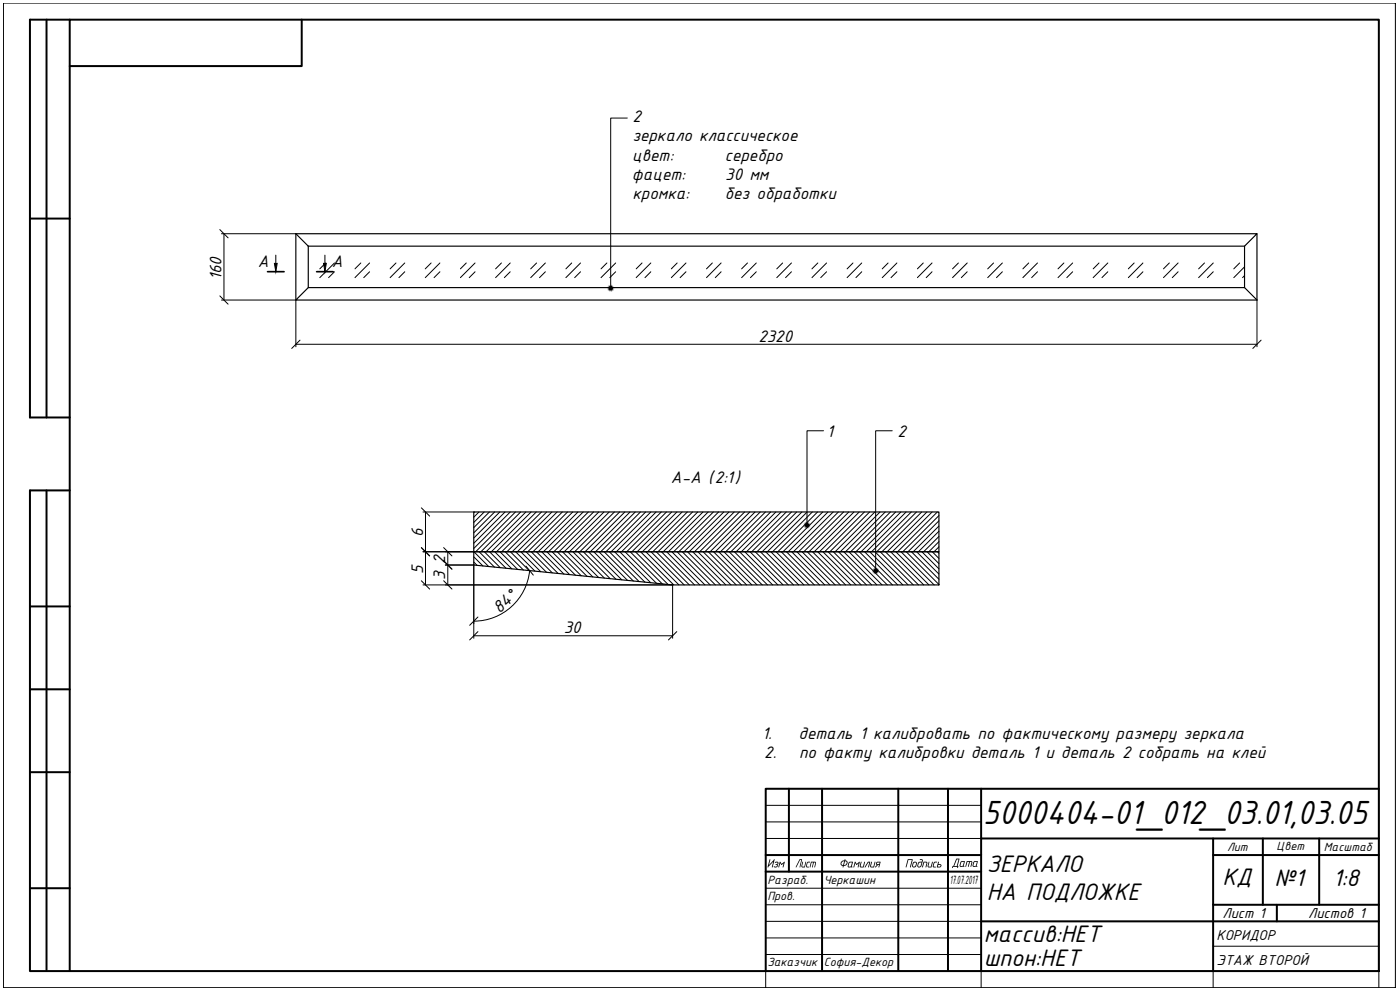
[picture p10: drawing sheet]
<svg xmlns="http://www.w3.org/2000/svg" width="420mm" height="297mm" viewBox="0 0 420 297" stroke-linecap="round" stroke-linejoin="round" font-family="sans-serif">
<path d="M88.8 70.1h288.4l-3.7 3.8h-281M88.8 70.1v19.9M88.8 70.1l3.7 3.8M92.5 73.9v12.4M373.5 73.9v12.4M377.2 70.1v19.9M373.5 86.3h-281l-3.7 3.7h288.4M373.5 86.3l3.7 3.7M142.2 153.6h139.6v11.9h-139.6zM142.2 165.5h139.6v10h-79.9l-59.7-6z" fill="none" stroke="#000" stroke-width=".35"/>
<g fill="none" stroke="#000" stroke-width=".3">
<path d="M1 .9h417.8v295.4h-417.8zM413.8 236.7v59.6M229.8 241.6h64.7M229.8 246.6h64.7M229.8 251.6h64.7M229.8 266.5h64.7M229.8 271.5h64.7M229.8 276.4h64.7M229.8 281.4h64.7M229.8 286.4h64.7M294.5 291.4v4.9M364.1 291.4v4.9"/>
<path d="M364.1 283.9h49.7M413.8 291.4h-184v4.9"/>
</g>
<g fill="none" stroke="#000" stroke-width=".6">
<path d="M14 5.9v119.4M20.9 5.9h-11.9v119.4h11.9M20.9 5.9h392.9v285.5h-392.9zM90.5 5.9v13.9h-69.6M9 65.6h11.9M14 147.1v144.3M20.9 147.1h-11.9v144.3h11.9M9 182h11.9M9 206.8h11.9M9 231.7h11.9M236.8 236.7v24.8M246.7 236.7v54.7"/>
<path d="M269.6 236.7v54.7M284.5 236.7v54.7M294.5 236.7v54.7M413.8 236.7h-184v54.7M229.8 256.6h64.7M294.5 251.6h119.3M364.1 256.6h49.7M364.1 251.6v39.8M379 251.6v19.9M395.9 251.6v19.9M9 266.5h11.9M229.8 261.5h64.7"/>
<path d="M294.5 276.4h119.3M364.1 271.5h49.7M383.2 271.5v4.9"/>
</g>
<path d="M80.3 81.5h5M95 81.5h5" fill="none" stroke="#000" stroke-width=".5"/>
<path d="M82.8 76.5v2.5M97.5 76.5v2.5" fill="none" stroke="#000" stroke-width=".3"/>
<path d="M82.4 79h.8l-.4 2.5zM97.1 79h.8l-.4 2.5z" fill="#000" stroke="#000" stroke-width=".3"/>
<g fill="#000" stroke="#000" stroke-width=".3">
<path d="M183 86.5h.3zM183 86.6l.3-.1zM183 86.7l.3-.2z"/>
<path d="M183.1 86.3l.2 .2zM183 86.3l.3 .2zM183 86.4l.3 .1z"/>
<path d="M183.3 86.5l-.2 .2zM183.3 86.5l-.1 .3zM183.3 86.5v.3z"/>
<path d="M183.3 86.5l.1 .3zM183.3 86.5l.1 .3zM183.3 86.5l.2 .2z"/>
<path d="M183.2 86.2l.1 .3zM183.1 86.2l.2 .3zM183.1 86.3l.2 .2z"/>
<path d="M183.3 86.5l.2 .2zM183.3 86.5l.2 .2zM183.3 86.5h.3z"/>
<path d="M183.4 86.2l-.1 .3zM183.4 86.2l-.1 .3zM183.3 86.2v.3z"/>
<path d="M183.3 86.5h.3zM183.3 86.5l.3-.1zM183.3 86.5l.2-.2z"/>
<path d="M241.9 157.6h.3zM241.9 157.7l.3-.1zM241.9 157.7l.3-.1z"/>
<path d="M242 157.4l.2 .2zM241.9 157.4l.3 .2zM241.9 157.5l.3 .1z"/>
<path d="M242.2 157.6l-.2 .2zM242.2 157.6l-.1 .3zM242.2 157.6v.3z"/>
<path d="M242.2 157.6l.1 .3zM242.2 157.6l.1 .3zM242.2 157.6l.2 .2z"/>
<path d="M242.1 157.3l.1 .3zM242 157.3l.2 .3zM242 157.4l.2 .2z"/>
<path d="M242.2 157.6l.2 .2zM242.2 157.6l.3 .1zM242.2 157.6l.3 .1z"/>
<path d="M242.3 157.3l-.1 .3zM242.3 157.3l-.1 .3zM242.2 157.3v.3z"/>
<path d="M242.2 157.6h.3zM242.2 157.6l.3-.1zM242.2 157.6l.2-.2z"/>
<path d="M262.5 171.3h.3zM262.5 171.4l.3-.1zM262.5 171.5l.3-.2z"/>
<path d="M262.6 171.1l.2 .2zM262.5 171.1l.3 .2zM262.5 171.2l.3 .1z"/>
<path d="M262.6 171.5l.2-.2zM262.8 171.3l-.2 .3zM262.8 171.3v.3z"/>
<path d="M262.8 171.3v.3zM262.8 171.3l.1 .3zM262.8 171.3l.2 .2z"/>
<path d="M262.7 171l.1 .3zM262.6 171l.2 .3zM262.6 171.1l.2 .2z"/>
<path d="M262.8 171.3l.3 .2zM262.8 171.3l.3 .1zM262.8 171.3l.3 .1z"/>
<path d="M262.9 171l-.1 .3zM262.9 171l-.1 .3zM262.8 171v.3z"/>
<path d="M262.8 171.3h.3zM262.8 171.3l.3-.1zM262.8 171.3l.3-.2z"/>
</g>
<g fill="none" stroke="#000" stroke-width=".3">
<path d="M188.3 35.4h-5v51.1M66 68.9l2.5 2.5M66 88.8l2.5 2.5M90 102.1l-2.5 2.4M378.5 102.1l-2.5 2.4M247.2 129.2h-5v28.4M267.8 129.2h-5v42.1M126.5 152.4l2.4 2.5M126.5 174.3l2.4 2.4M126.5 164.3l2.4 2.5M133.1 164.3l2.5 2.5M133.1 168.3l2.5 2.5"/>
<path d="M133.1 174.3l2.5 2.4M157.8 169.8l2.3 2.8M143.4 189.5l-2.5 2.5M143.4 185.1l-2.5 2.5M203.1 189.5l-2.5 2.5"/>
</g>
<g fill="none" stroke="#000" stroke-width=".3">
<path d="M97.7 78.9l-1.7 1.8M100.4 78.9l-4.4 4.4M108.3 78.9l-1.8 1.8M110.9 78.9l-4.4 4.4M118.8 78.9l-1.7 1.8M121.5 78.9l-4.4 4.4M129.4 78.9l-1.8 1.8M132 78.9l-4.4 4.4M139.9 78.9l-1.7 1.8M142.6 78.9l-4.4 4.4M150.5 78.9l-1.8 1.8M153.1 78.9l-4.4 4.4"/>
<path d="M161 78.9l-1.7 1.8M163.7 78.9l-4.4 4.4M171.6 78.9l-1.8 1.8M174.2 78.9l-4.4 4.4M182.1 78.9l-1.7 1.8M184.8 78.9l-4.4 4.4M192.7 78.9l-1.8 1.8M195.3 78.9l-4.4 4.4M203.2 78.9l-1.7 1.8M205.9 78.9l-4.4 4.4M213.8 78.9l-1.8 1.8M216.4 78.9l-4.4 4.4"/>
<path d="M224.3 78.9l-1.7 1.8M227 78.9l-4.4 4.4M234.9 78.9l-1.8 1.8M237.5 78.9l-4.4 4.4M245.4 78.9l-1.7 1.8M248.1 78.9l-4.4 4.4M256 78.9l-1.8 1.8M258.6 78.9l-4.4 4.4M266.5 78.9l-1.7 1.8M269.2 78.9l-4.4 4.4M277.1 78.9l-1.8 1.8M279.7 78.9l-4.4 4.4"/>
<path d="M287.6 78.9l-1.7 1.8M290.3 78.9l-4.4 4.4M298.2 78.9l-1.8 1.8M300.8 78.9l-4.4 4.4M308.7 78.9l-1.7 1.8M311.4 78.9l-4.4 4.4M319.3 78.9l-1.8 1.8M321.9 78.9l-4.4 4.4M329.8 78.9l-1.7 1.8M332.5 78.9l-4.4 4.4M340.4 78.9l-1.8 1.8M343 78.9l-4.4 4.4"/>
<path d="M350.9 78.9l-1.7 1.8M353.6 78.9l-4.4 4.4M361.5 78.9l-1.8 1.8M364.1 78.9l-4.4 4.4M372 78.9l-1.7 1.8M100.4 81.5l-1.8 1.8M110.9 81.5l-1.7 1.8M121.5 81.5l-1.8 1.8M132 81.5l-1.7 1.8M142.6 81.5l-1.8 1.8M153.1 81.5l-1.7 1.8M163.7 81.5l-1.8 1.8"/>
<path d="M174.2 81.5l-1.7 1.8M184.8 81.5l-1.8 1.8M195.3 81.5l-1.7 1.8M205.9 81.5l-1.8 1.8M216.4 81.5l-1.7 1.8M227 81.5l-1.8 1.8M237.5 81.5l-1.7 1.8M248.1 81.5l-1.8 1.8M258.6 81.5l-1.7 1.8M269.2 81.5l-1.8 1.8M279.7 81.5l-1.7 1.8M290.3 81.5l-1.8 1.8"/>
<path d="M300.8 81.5l-1.7 1.8M311.4 81.5l-1.8 1.8M321.9 81.5l-1.7 1.8M332.5 81.5l-1.8 1.8M343 81.5l-1.7 1.8M353.6 81.5l-1.8 1.8M364.1 81.5l-1.7 1.8M373.5 82.7l-.6 .6M373.5 80.1l-3.2 3.2"/>
</g>
<g fill="none" stroke="#000" stroke-width=".3">
<path d="M66.5 70.1h22.3M67.2 70.1v19.9M66.5 90h22.3v14M377.2 90v14M88.8 103.3h288.4M127 153.6h15.2M127.7 153.6v21.9M127 165.5h15.2M127 175.5h74.9v16M133.6 169.5h8.6v22M134.4 165.5v10M159 171.2a16.8 16.8 0 0 1-16.8 15.2"/>
<path d="M142.2 190.8h59.7"/>
</g>
<g fill="none" stroke="#000" stroke-width=".3">
<path d="M142.2 153.6h.1M143.8 153.6l-1.6 1.6M145.3 153.6l-3.1 3.1M146.9 153.6l-4.7 4.7M148.4 153.6l-6.2 6.3M150 153.6l-7.8 7.8M151.6 153.6l-9.4 9.4M153.1 153.6l-10.9 11M154.7 153.6l-11.9 11.9M156.3 153.6l-12 11.9M157.8 153.6l-11.9 11.9M159.4 153.6l-12 11.9"/>
<path d="M160.9 153.6l-11.9 11.9M162.5 153.6l-11.9 11.9M164.1 153.6l-12 11.9M165.6 153.6l-11.9 11.9M167.2 153.6l-11.9 11.9M168.8 153.6l-12 11.9M170.3 153.6l-11.9 11.9M171.9 153.6l-11.9 11.9M173.5 153.6l-12 11.9M175 153.6l-11.9 11.9M176.6 153.6l-12 11.9M178.1 153.6l-11.9 11.9"/>
<path d="M179.7 153.6l-11.9 11.9M181.3 153.6l-12 11.9M182.8 153.6l-11.9 11.9M184.4 153.6l-11.9 11.9M186 153.6l-12 11.9M187.5 153.6l-11.9 11.9M189.1 153.6l-11.9 11.9M190.6 153.6l-11.9 11.9M192.2 153.6l-11.9 11.9M193.8 153.6l-12 11.9M195.3 153.6l-11.9 11.9M196.9 153.6l-11.9 11.9"/>
<path d="M198.5 153.6l-12 11.9M200 153.6l-11.9 11.9M201.6 153.6l-11.9 11.9M203.2 153.6l-12 11.9M204.7 153.6l-11.9 11.9M206.3 153.6l-12 11.9M207.8 153.6l-11.9 11.9M209.4 153.6l-11.9 11.9M211 153.6l-12 11.9M212.5 153.6l-11.9 11.9M214.1 153.6l-11.9 11.9M215.7 153.6l-12 11.9"/>
<path d="M217.2 153.6l-11.9 11.9M218.8 153.6l-12 11.9M220.3 153.6l-11.9 11.9M221.9 153.6l-11.9 11.9M223.5 153.6l-12 11.9M225 153.6l-11.9 11.9M226.6 153.6l-11.9 11.9M228.2 153.6l-12 11.9M229.7 153.6l-11.9 11.9M231.3 153.6l-11.9 11.9M232.9 153.6l-12 11.9M234.4 153.6l-11.9 11.9"/>
<path d="M236 153.6l-12 11.9M237.5 153.6l-11.9 11.9M239.1 153.6l-11.9 11.9M240.7 153.6l-12 11.9M242.2 153.6l-11.9 11.9M243.8 153.6l-11.9 11.9M245.4 153.6l-12 11.9M246.9 153.6l-11.9 11.9M248.5 153.6l-12 11.9M250 153.6l-11.9 11.9M251.6 153.6l-11.9 11.9M253.2 153.6l-12 11.9"/>
<path d="M254.7 153.6l-11.9 11.9M256.3 153.6l-11.9 11.9M257.9 153.6l-12 11.9M259.4 153.6l-11.9 11.9M261 153.6l-11.9 11.9M262.6 153.6l-12 11.9M264.1 153.6l-11.9 11.9M265.7 153.6l-12 11.9M267.2 153.6l-11.9 11.9M268.8 153.6l-11.9 11.9M270.4 153.6l-12 11.9M271.9 153.6l-11.9 11.9"/>
<path d="M273.5 153.6l-11.9 11.9M275.1 153.6l-12 11.9M276.6 153.6l-11.9 11.9M278.2 153.6l-12 11.9M279.7 153.6l-11.9 11.9M281.3 153.6l-11.9 11.9M281.8 159.4l-6.2 6.1M281.8 157.8l-7.7 7.7M281.8 154.7l-10.9 10.8M281.8 156.3l-9.3 9.2M142.2 168.6l1 1M142.2 167.1l2.7 2.7"/>
<path d="M142.2 165.5l4.5 4.5M143.8 165.5l4.6 4.6M145.4 165.5l4.7 4.8M146.9 165.5l5 5M148.5 165.5l5.1 5.2M150 165.5l5.3 5.3M151.6 165.5l5.5 5.5M153.2 165.5l5.6 5.7M154.7 165.5l5.9 5.9M156.3 165.5l6 6M157.9 165.5l6.1 6.2M159.4 165.5l6.4 6.4"/>
<path d="M161 165.5l6.5 6.6M162.6 165.5l6.6 6.7M164.1 165.5l6.9 6.9M165.7 165.5l7 7.1M167.2 165.5l7.2 7.3M168.8 165.5l7.4 7.4M170.4 165.5l7.5 7.6M171.9 165.5l7.8 7.8M173.5 165.5l7.9 8M175.1 165.5l8 8.1M176.6 165.5l8.3 8.3M178.2 165.5l8.4 8.5"/>
<path d="M179.7 165.5l8.6 8.6M181.3 165.5l8.8 8.8M182.9 165.5l8.9 9M184.4 165.5l9.1 9.2M186 165.5l9.3 9.3M187.6 165.5l9.4 9.5M189.1 165.5l9.7 9.7M190.7 165.5l9.8 9.9M192.2 165.5l10 10M193.8 165.5l10 10M195.4 165.5l9.9 10M196.9 165.5l10 10"/>
<path d="M198.5 165.5l9.9 10M200.1 165.5l9.9 10M201.6 165.5l10 10M203.2 165.5l9.9 10M204.8 165.5l9.9 10M206.3 165.5l10 10M207.9 165.5l9.9 10M209.4 165.5l10 10M211 165.5l9.9 10M212.6 165.5l9.9 10M214.1 165.5l10 10M215.7 165.5l9.9 10"/>
<path d="M217.3 165.5l9.9 10M218.8 165.5l10 10M220.4 165.5l9.9 10M222 165.5l9.9 10M223.5 165.5l10 10M225.1 165.5l9.9 10M226.6 165.5l10 10M228.2 165.5l9.9 10M229.8 165.5l9.9 10M231.3 165.5l10 10M232.9 165.5l9.9 10M234.5 165.5l9.9 10"/>
<path d="M236 165.5l10 10M237.6 165.5l9.9 10M239.1 165.5l10 10M240.7 165.5l10 10M242.3 165.5l9.9 10M243.8 165.5l10 10M245.4 165.5l9.9 10M247 165.5l9.9 10M248.5 165.5l10 10M250.1 165.5l9.9 10M251.6 165.5l10 10M253.2 165.5l10 10"/>
<path d="M254.8 165.5l9.9 10M256.3 165.5l10 10M257.9 165.5l9.9 10M259.5 165.5l9.9 10M261 165.5l10 10M262.6 165.5l9.9 10M264.2 165.5l9.9 10M265.7 165.5l10 10M267.3 165.5l9.9 10M268.8 165.5l10 10M270.4 165.5l9.9 10M272 165.5l9.8 9.9"/>
<path d="M273.5 165.5l8.3 8.3M275.1 165.5l6.7 6.7M276.7 165.5l5.1 5.2M278.2 165.5l3.6 3.6M279.8 165.5l2 2.1M281.3 165.5l.5 .5M281.8 162.5l-3 3M281.8 164.1l-1.5 1.4M281.8 161l-4.6 4.5"/>
</g>
<text font-size="10.8" x="295.1" y="247.2">5000404-01_012_03.01,03.05</text>
<g font-size="7.7">
<text x="296.2" y="261.7">ЗЕРКАЛО</text>
<text x="296.2" y="270">НА ПОДЛОЖКЕ</text>
<text x="366.9" y="265.6">КД</text>
<text x="382.4" y="266">№1</text>
<text x="400" y="266">1:8</text>
<text x="295.2" y="282.8">массив:НЕТ</text>
<text x="295.2" y="289.8">шпон:НЕТ</text>
</g>
<g font-size="5.4">
<text x="189.8" y="36.6">2</text>
<text x="189.8" y="42.4">зеркало классическое</text>
<text x="189.7" y="48.2">цвет:</text>
<text x="217.6" y="48.2">серебро</text>
<text x="189.7" y="54">фацет:</text>
<text x="189.8" y="59.8">кромка:</text>
<text x="217.5" y="59.8">без обработки</text>
<text x="217.7" y="54">30 мм</text>
<text x="77.4" y="80">A</text>
<text x="99.6" y="80">A</text>
<text x="66.5" y="84.1" transform="rotate(-90 66.5 84.1)">160</text>
<text x="227.6" y="102.6">2320</text>
<text x="248.1" y="131">1</text>
<text x="269.3" y="131">2</text>
<text x="201.3" y="145">A-A (2:1)</text>
<text x="127" y="161.2" transform="rotate(-90 127 161.2)">6</text>
<text x="127" y="172.2" transform="rotate(-90 127 172.2)">5</text>
<text x="133.6" y="169.2" transform="rotate(-90 133.6 169.2)">2</text>
<text x="133.6" y="174.2" transform="rotate(-90 133.6 174.2)">3</text>
<text x="149.9" y="184.3" transform="rotate(-42 149.9 184.3)">84°</text>
<text x="169.2" y="190">30</text>
<text x="228.7" y="221.8">1.</text>
<text x="239.7" y="221.8">деталь 1 калибровать по фактическому размеру зеркала</text>
<text x="229.4" y="227.6">2.</text>
<text x="239.8" y="227.6">по факту калибровки деталь 1 и деталь 2 собрать на клей</text>
</g>
<g font-size="4.6">
<text x="366.9" y="275.4">Лист 1</text>
<text x="392.6" y="275.4">Листов 1</text>
<text x="365.1" y="282">КОРИДОР</text>
<text x="365.1" y="289.5">ЭТАЖ ВТОРОЙ</text>
</g>
<g font-size="3.9">
<text x="368.3" y="255.3">Лит</text>
<text x="383.1" y="255.1">Цвет</text>
<text x="397.3" y="255.3">Масштаб</text>
<text x="230.1" y="260.3">Изм</text>
<text x="238.5" y="260.3">Лист</text>
<text x="251.7" y="260.3">Фамилия</text>
<text x="271.5" y="260.3">Подпись</text>
<text x="285.5" y="260.1">Дата</text>
<text x="230.3" y="265.1">Разраб.</text>
<text x="247.2" y="265.1">Черкашин</text>
<text x="285" y="265.1">17.07.2017</text>
<text x="230.3" y="270.1">Пров.</text>
<text x="230.3" y="290">Заказчик София-Декор</text>
</g>
</svg>
